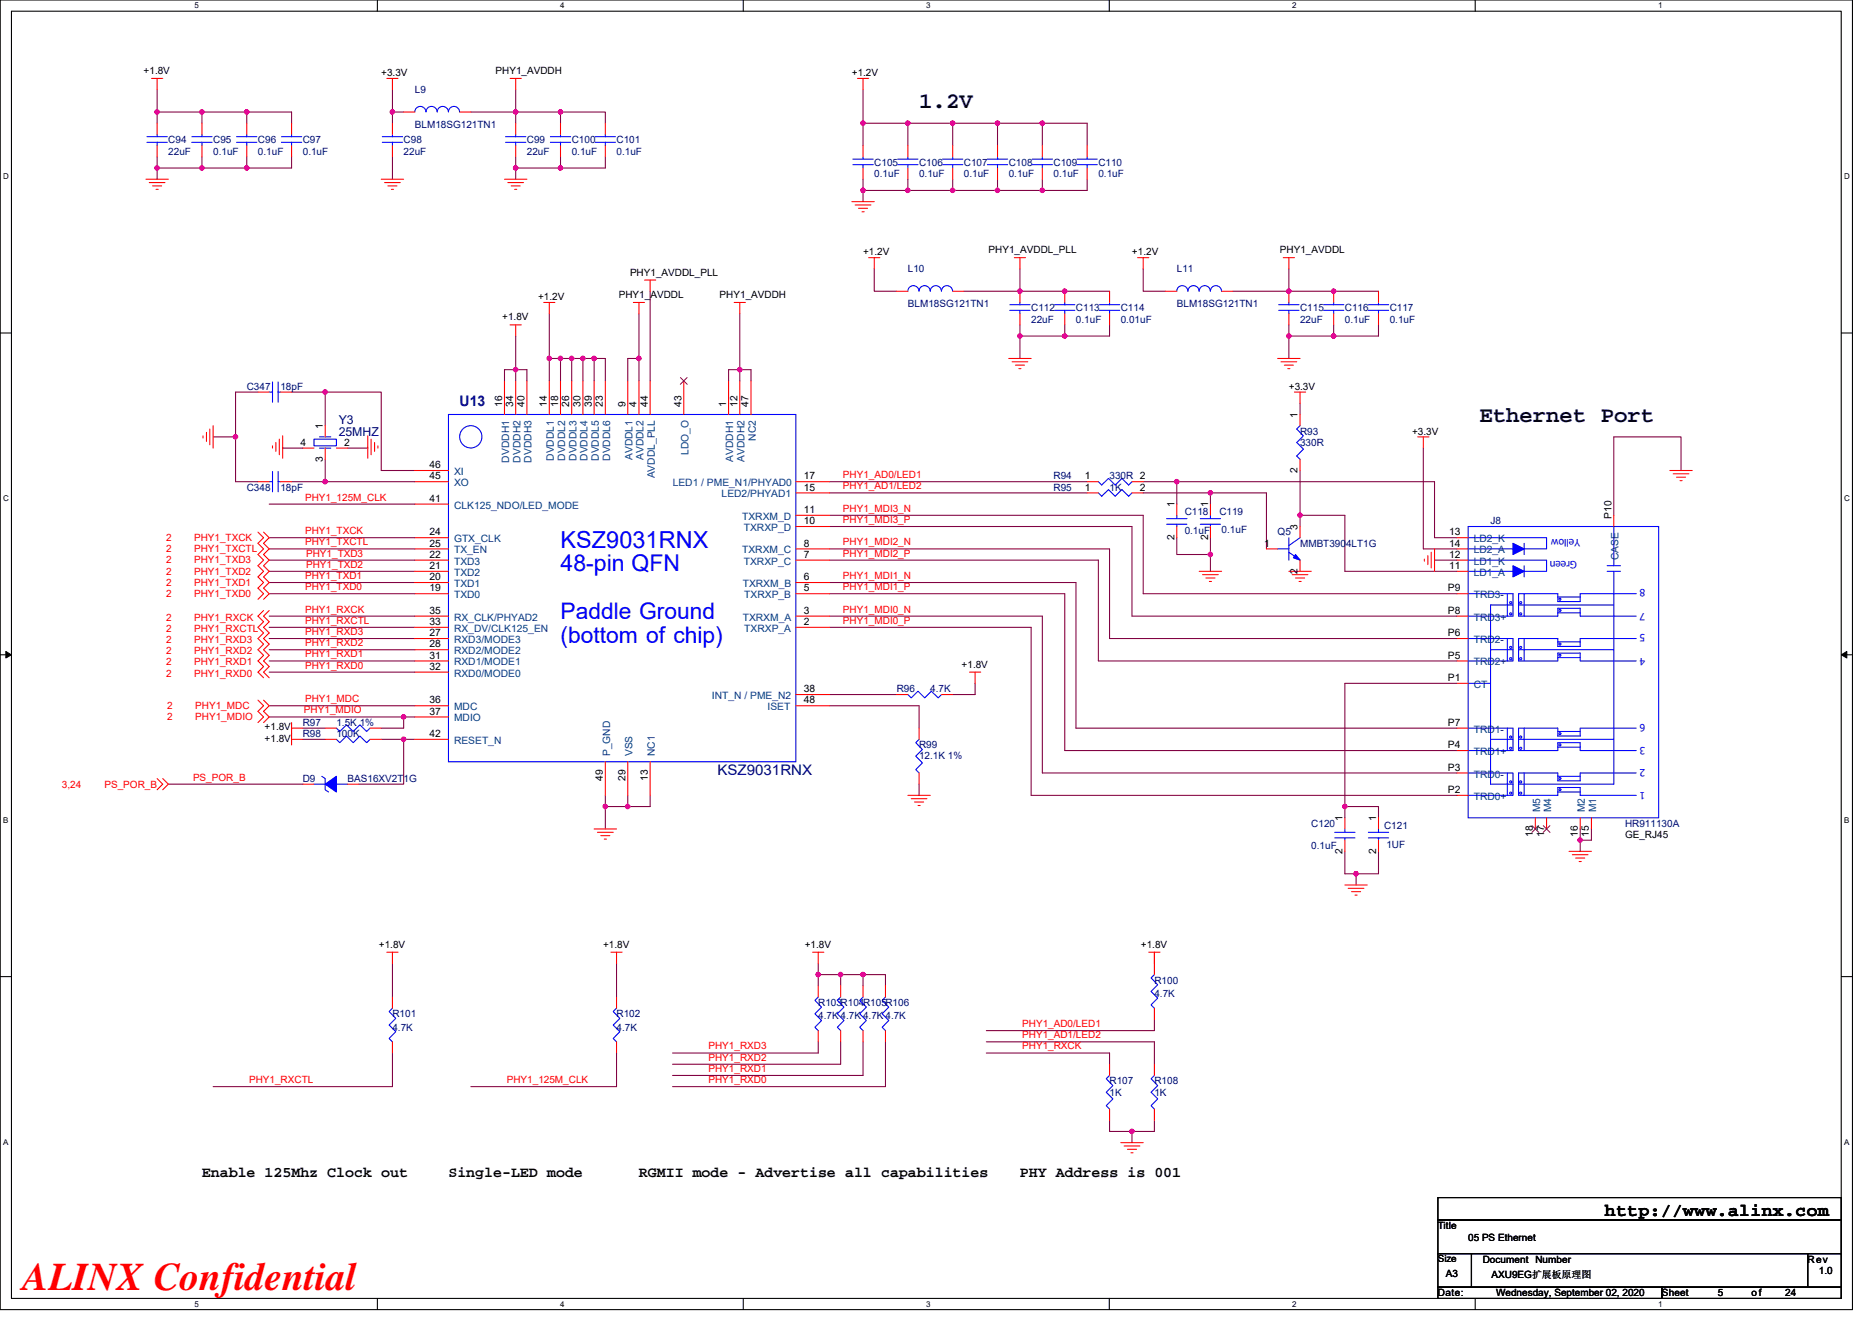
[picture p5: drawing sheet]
<svg xmlns="http://www.w3.org/2000/svg" width="297mm" height="210mm" viewBox="0 0 297 210" stroke-linecap="round" stroke-linejoin="round" font-family="sans-serif">
<path d="M0 0h293.9v207.9h-293.9zM1.8 1.8h290.4v204.3h-290.4z" fill="none" stroke="#000" stroke-width=".17"/>
<g fill="#fff">
<path d="M30.8 .2h.7v1.4h-.7z"/>
<path d="M30.8 206.3h.7v1.4h-.7z"/>
</g>
<path d="M59.9 0v1.8M59.9 206.1v1.8" fill="none" stroke="#000" stroke-width=".17"/>
<g fill="#fff">
<path d="M88.9 .2h.7v1.4h-.7z"/>
<path d="M88.9 206.3h.7v1.4h-.7z"/>
</g>
<path d="M117.9 0v1.8M117.9 206.1v1.8" fill="none" stroke="#000" stroke-width=".17"/>
<g fill="#fff">
<path d="M147 .2h.7v1.4h-.7z"/>
<path d="M147 206.3h.7v1.4h-.7z"/>
</g>
<path d="M176 0v1.8M176 206.1v1.8" fill="none" stroke="#000" stroke-width=".17"/>
<g fill="#fff">
<path d="M205 .2h.7v1.4h-.7z"/>
<path d="M205 206.3h.7v1.4h-.7z"/>
</g>
<path d="M234.1 0v1.8M234.1 206.1v1.8" fill="none" stroke="#000" stroke-width=".17"/>
<g fill="#fff">
<path d="M263.1 .2h.7v1.4h-.7z"/>
<path d="M263.1 206.3h.7v1.4h-.7z"/>
<path d="M.5 27.3h.9v1.4h-.9z"/>
<path d="M292.6 27.3h.9v1.4h-.9z"/>
<path d="M.5 78.4h.9v1.4h-.9z"/>
<path d="M292.6 78.4h.9v1.4h-.9z"/>
</g>
<path d="M0 52.9h1.8M292.2 52.9h1.7" fill="none" stroke="#000" stroke-width=".17"/>
<g fill="#fff">
<path d="M.5 129.5h.8v1.4h-.8z"/>
<path d="M292.6 129.5h.9v1.4h-.9z"/>
</g>
<path d="M0 103.9h1.8M292.2 103.9h1.7" fill="none" stroke="#000" stroke-width=".17"/>
<path d="M.9 103.4l.9 .5-.9 .5zM292.2 103.9l.8-.5v1z" fill="#000" stroke="#000" stroke-width=".16"/>
<g fill="#fff">
<path d="M.5 180.5h.8v1.4h-.8z"/>
<path d="M292.6 180.5h.9v1.4h-.9z"/>
</g>
<path d="M0 155h1.8M292.2 155h1.7M228.2 190.1h64v3.5h-64zM228.2 193.6h64v5.4h-64zM228.2 199h5.3v5.3h-5.3zM233.5 199h53.3v5.3h-53.3zM286.8 199h5.4v5.3h-5.4zM228.2 204.3h35.5v1.8h-35.5zM263.7 204.3h28.5v1.8h-28.5z" fill="none" stroke="#000" stroke-width=".17"/>
<g fill="none" stroke="#800040" stroke-width=".17">
<path d="M24.9 14.2v3.6M24.9 17.8v1.8M24.9 17.8h7.1M32 17.8v1.8M32 17.8h7.2M39.2 17.8v1.8M39.2 17.8h7.1v1.8M62.3 17.8h1.7M62.3 17.8v1.8M62.3 14.2v3.6M74.7 17.8h7.1v1.8M81.8 14.2v3.6h7.1"/>
<path d="M88.9 17.8v1.8M88.9 17.8h7.2v1.8M136.9 14.2v8.9M136.9 19.6h7.2M144.1 19.6h7.1M144.1 19.6v3.5M151.2 19.6v3.5M151.2 19.6h7.1M158.3 19.6v3.5M158.3 19.6h7.1M165.4 19.6v3.5M165.4 19.6h7.1v3.5"/>
<path d="M24.9 24.9v1.8M24.9 26.7v1.7M24.9 26.7h7.1M32 24.9v1.8M32 26.7h7.2M39.2 24.9v1.8M46.3 24.9v1.8h-7.1M62.3 24.9v3.5M81.8 26.7h7.1M81.8 26.7v1.7M81.8 24.9v1.8M88.9 24.9v1.8"/>
<path d="M96.1 24.9v1.8h-7.2M136.9 28.4v1.8M136.9 30.2v1.8M136.9 30.2h7.2M144.1 30.2h7.1M144.1 28.4v1.8M151.2 28.4v1.8M151.2 30.2h7.1M158.3 28.4v1.8M158.3 30.2h7.1M165.4 28.4v1.8M172.5 28.4v1.8h-7.1"/>
<path d="M81.8 53.3v5.4h1.8v1.8M87.2 56.9v3.6M87.2 49.8v7.1M87.2 56.9h1.7M88.9 56.9v3.6M88.9 56.9h1.8v3.6M90.7 56.9h1.8v3.6M92.5 56.9h1.8v3.6M94.3 56.9h1.8v3.6M101.4 49.8v7.1M101.4 56.9h-1.8v3.6M101.4 56.9v3.6"/>
<path d="M103.2 46.2v14.3M117.4 49.8v8.9h1.8v1.8M138.7 42.7v3.5h3.6M152.9 46.2h8.9M161.8 51.6v1.7M161.8 53.3h7.1M161.8 42.7v3.5M161.8 53.3v3.6M161.8 46.2h14.3M168.9 51.6v1.7M176.1 51.6v1.7h-7.2M181.4 42.7v3.5h3.6"/>
<path d="M195.6 46.2h8.9M204.5 53.3v3.6M204.5 46.2h14.2M204.5 53.3h7.1M204.5 42.7v3.5M204.5 51.6v1.7M211.6 51.6v1.7M218.7 51.6v1.7h-7.1M33.8 69.3h3.6M37.4 69.3v7.2h3.5M40.9 62.2h-3.5v7.1M44.8 71v.1h3.2"/>
<path d="M46.3 62.2h5.3M46.3 76.5h5.3M51.6 62.2h8.9v12.5h5.3M51.6 72.9v3.6M51.6 62.2v5.4M51.6 76.5h14.2M58.4 71v.1h-3.2M80 60.5v-1.8h1.8v1.8M115.6 60.5v-1.8h1.8v1.8M131.6 78.2h40.9M131.6 76.5h40.9M181.4 76.5h5.3"/>
<path d="M181.4 78.2h10.7M186.7 76.5h40.9v8.8h3.6M186.7 76.5v3.5M192.1 78.2v1.8M192.1 78.2h8.9v8.9M206.3 64v1.8M206.3 74.7v7.1M225.8 71.1v16h5.4M266.7 74.7v-5.4h-10.6v12.5M42.7 80h23.1M42.7 97.8h23.1M42.7 90.7h23.1"/>
<path d="M42.7 88.9h23.1M42.7 87.1h23.1M42.7 85.3h23.1M42.7 94.2h23.1M42.7 92.5h23.1M42.7 99.6h23.1M131.6 81.8h49.8v12.4h49.8M131.6 87.1h44.5v14.2h55.1M131.6 99.6h32v26.6h67.6M131.6 92.5h39.1v23.1h60.5M131.6 97.8h33.8v24.9h65.8M131.6 83.6h48v14.2h51.6"/>
<path d="M131.6 88.9h42.7v16h56.9M131.6 94.2h37.3v24.9h62.3M186.7 85.3v2.7h5.4M192.1 88v2.7M192.1 85.3v2.7M206.3 81.8h7.1v8.9h17.8M206.3 81.8v1.8M227.6 88.9h3.6M42.7 113.8h21.3M42.7 103.1h23.1M42.7 106.7h23.1M42.7 101.3h23.1"/>
<path d="M42.7 104.9h23.1M42.7 112h23.1M48 117.3h3.6M48 115.6h3.6M60.5 117.3h3.5M64 113.8v1.8h-3.5M64 117.3h1.8M64 113.8h1.8M64 117.3v7.2h-7.1M131.6 110.2h10.7M131.6 112h14.2v3.6M154.7 108.5v1.7h-3.5"/>
<path d="M231.2 108.5h-17.8v19.5M26.7 124.5h21.3M96.1 128v3.6M96.1 126.2v1.8h3.5M99.6 126.2v1.8M103.2 126.2v1.8h-3.6M145.8 124.5v1.7M213.4 135.1v3.6h1.8M213.4 128h5.3v1.8M213.4 128v1.8M215.2 138.7v1.8M218.7 135.1v3.6h-3.5"/>
<path d="M250.7 133.4v1.7M250.7 131.6v1.7M252.5 131.6v1.7h-1.8M62.3 152.9v5.3M97.8 152.9v5.3M129.8 154.7h3.6M129.8 152.9v1.8M129.8 154.7v1.8M133.4 154.7h3.5M133.4 154.7v1.8M136.9 154.7v1.8M136.9 154.7h3.6v1.8"/>
<path d="M183.2 151.1v1.8M62.3 167.1v5.4h-28.5M97.8 167.1v5.4h-23.1M129.8 165.4v1.7h-23.1M133.4 165.4v3.5h-26.7M136.9 165.4v5.3h-30.2M140.5 165.4v7.1h-33.8M156.5 165.4h26.7v3.5M156.5 167.1h19.6v1.8M176.1 177.8v1.8h3.5M179.6 179.6v1.8M183.2 161.8v1.8h-26.7"/>
<path d="M183.2 177.8v1.8h-3.6"/>
</g>
<g fill="#f0f" stroke="#f0f" stroke-width=".17">
<circle cx="81.8" cy="58.7" r=".35"/>
<circle cx="101.4" cy="56.9" r=".35"/>
<circle cx="87.1" cy="56.9" r=".35"/>
<circle cx="94.3" cy="56.9" r=".35"/>
<circle cx="92.5" cy="56.9" r=".35"/>
<circle cx="88.9" cy="56.9" r=".35"/>
<circle cx="90.7" cy="56.9" r=".35"/>
<circle cx="96" cy="128" r=".35"/>
<circle cx="99.6" cy="128" r=".35"/>
<circle cx="24.9" cy="17.8" r=".35"/>
<circle cx="215.2" cy="138.7" r=".35"/>
<circle cx="213.4" cy="128" r=".35"/>
<circle cx="250.7" cy="133.3" r=".35"/>
<circle cx="133.4" cy="154.7" r=".35"/>
<circle cx="129.8" cy="154.7" r=".35"/>
<circle cx="136.9" cy="154.7" r=".35"/>
<circle cx="179.6" cy="179.6" r=".35"/>
<circle cx="64" cy="113.8" r=".35"/>
<circle cx="39.1" cy="26.7" r=".35"/>
<circle cx="32" cy="26.7" r=".35"/>
<circle cx="39.1" cy="17.8" r=".35"/>
<circle cx="32" cy="17.8" r=".35"/>
<circle cx="81.8" cy="17.8" r=".35"/>
<circle cx="88.9" cy="17.8" r=".35"/>
<circle cx="81.8" cy="26.7" r=".35"/>
<circle cx="88.9" cy="26.7" r=".35"/>
<circle cx="136.9" cy="19.5" r=".35"/>
<circle cx="24.9" cy="26.7" r=".35"/>
<circle cx="151.2" cy="19.5" r=".35"/>
<circle cx="144" cy="19.5" r=".35"/>
<circle cx="165.4" cy="19.5" r=".35"/>
<circle cx="136.9" cy="30.2" r=".35"/>
<circle cx="158.3" cy="30.2" r=".35"/>
<circle cx="165.4" cy="30.2" r=".35"/>
<circle cx="117.4" cy="58.7" r=".35"/>
<circle cx="151.2" cy="30.2" r=".35"/>
<circle cx="144" cy="30.2" r=".35"/>
<circle cx="158.3" cy="19.5" r=".35"/>
<circle cx="204.5" cy="46.2" r=".35"/>
<circle cx="211.6" cy="46.2" r=".35"/>
<circle cx="211.6" cy="53.3" r=".35"/>
<circle cx="204.5" cy="53.3" r=".35"/>
<circle cx="168.9" cy="46.2" r=".35"/>
<circle cx="161.8" cy="46.2" r=".35"/>
<circle cx="168.9" cy="53.3" r=".35"/>
<circle cx="161.8" cy="53.3" r=".35"/>
<circle cx="62.3" cy="17.8" r=".35"/>
<circle cx="192.1" cy="78.2" r=".35"/>
<circle cx="186.7" cy="76.4" r=".35"/>
<circle cx="192.1" cy="88" r=".35"/>
<circle cx="206.3" cy="81.8" r=".35"/>
<circle cx="64" cy="117.3" r=".35"/>
<circle cx="51.6" cy="76.4" r=".35"/>
<circle cx="51.6" cy="62.2" r=".35"/>
<circle cx="37.4" cy="69.3" r=".35"/>
</g>
<g fill="none" stroke="#f00" stroke-width=".17">
<path d="M24 12.4h1.8M24.9 12.4v1.8M24.9 19.6v1.7M32 19.6v1.7M39.2 19.6v1.7M46.3 19.6v1.7M61.4 12.4h1.8M62.3 12.4v1.8M62.3 19.6v1.7M64 17.8h1.8M72.9 17.8h1.8M80.9 12.4h1.8"/>
<path d="M81.8 19.6v1.7M81.8 12.4v1.8M88.9 19.6v1.7M96.1 19.6v1.7M136.1 12.4h1.7M136.9 12.4v1.8M23.2 28.4h3.5M23.7 29h2.5M24.2 29.5h1.5M24.8 30.1h.3M24.9 23.1v1.8M32 23.1v1.8"/>
<path d="M39.2 23.1v1.8M46.3 23.1v1.8M60.5 28.4h3.5M61 29h2.5M61.5 29.5h1.5M62.1 30.1h.3M62.3 23.1v1.8M80 28.4h3.6M80.6 29h2.5M81.1 29.5h1.4M81.7 30.1h.3M81.8 23.1v1.8"/>
<path d="M88.9 23.1v1.8M96.1 23.1v1.8M135.2 32h3.5M135.7 32.5h2.5M136.2 33.1h1.5M136.8 33.6h.3M136.9 23.1v1.8M136.9 26.7v1.7M144.1 23.1v1.8M144.1 26.7v1.7M151.2 23.1v1.8M151.2 26.7v1.7"/>
<path d="M158.3 23.1v1.8M158.3 26.7v1.7M165.4 23.1v1.8M165.4 26.7v1.7M172.5 23.1v1.8M172.5 26.7v1.7M80.9 51.6h1.8M81.8 51.6v1.7M86.3 48h1.8M87.2 48v1.8M100.5 48h1.8M101.4 48v1.8"/>
<path d="M102.3 44.4h1.8M103.2 44.4v1.8M116.5 48h1.8M117.4 48v1.8M137.8 40.9h1.8M138.7 40.9v1.8M142.3 46.2h1.8M151.2 46.2h1.7M160.1 56.9h3.5M160.6 57.4h2.5M160.9 40.9h1.8M161.1 58h1.5"/>
<path d="M161.7 58.5h.3M161.8 40.9v1.8M161.8 46.2v1.8M161.8 49.8v1.8M168.9 46.2v1.8M168.9 49.8v1.8M176.1 46.2v1.8M176.1 49.8v1.8M180.5 40.9h1.8M181.4 40.9v1.8M185 46.2h1.7M193.8 46.2h1.8"/>
<path d="M202.7 56.9h3.6M203.3 57.4h2.5M203.6 40.9h1.8M203.8 58h1.4M204.3 58.5h.4M204.5 40.9v1.8M204.5 46.2v1.8M204.5 49.8v1.8M211.6 46.2v1.8M211.6 49.8v1.8M218.7 46.2v1.8M218.7 49.8v1.8"/>
<path d="M32.2 69.2v.3M32.8 68.6v1.5M33.3 68.1v2.5M33.8 67.6v3.5M40.9 76.5h1.8M40.9 62.2h1.8M43.2 70.8v.3M43.8 70.2v1.4M44.3 69.7v2.5M44.5 76.5h1.8M44.5 62.2h1.8M44.8 69.2v3.5"/>
<path d="M48 71.1h1.8M51.6 67.6v1.7M51.6 71.1v1.8M53.4 71.1h1.8M58.4 69.2v3.5M58.9 69.7v2.5M59.4 70.2v1.4M60 70.8v.3M65.8 76.5h5.4M65.8 74.7h5.4M80 60.5v5.3M81.8 60.5v5.3"/>
<path d="M83.6 60.5v5.3M87.2 60.5v5.3M88.9 60.5v5.3M90.7 60.5v5.3M92.5 60.5v5.3M94.3 60.5v5.3M96.1 60.5v5.3M99.6 60.5v5.3M101.4 60.5v5.3M103.2 60.5v5.3M108.5 60.5v5.3M115.6 60.5v5.3"/>
<path d="M117.4 60.5v5.3M119.2 60.5v5.3M126.3 78.2h5.3M126.3 76.5h5.3M172.5 76.5h1.8M172.5 78.2h1.8M179.6 76.5h1.8M179.6 78.2h1.8M205.4 62.2h1.8M206.3 62.2v1.8M206.3 72.9v1.8M206.3 65.8v1.8"/>
<path d="M225 69.3h1.7M225.8 69.3v1.8M265 74.7h3.5M265.5 75.2h2.5M266 75.7h1.5M266.6 76.3h.3M40.9 84.5l.9 .8-.9 .9 .9 .9-.9 .9 .9 .9-.9 .9 .9 .9-.9 .9 .9 .9-.9 .8 .9 .9-.9 .9M41.8 96.9l-.9 .9 .9 .9-.9 .9 .9 .9-.9 .8 .9 .9-.9 .9 .9 .9-.9 .9 .9 .9-.9 .9 .9 .9M41.8 84.5l.9 .8-.9 .9 .9 .9-.9 .9 .9 .9-.9 .9 .9 .9-.9 .9 .9 .9-.9 .8 .9 .9-.9 .9M42.7 96.9l-.9 .9 .9 .9-.9 .9 .9 .9-.9 .8 .9 .9-.9 .9 .9 .9-.9 .9 .9 .9-.9 .9 .9 .9M65.8 94.2h5.4M65.8 92.5h5.4"/>
<path d="M65.8 90.7h5.4M65.8 88.9h5.4M65.8 85.3h5.4M65.8 87.1h5.4M65.8 99.6h5.4M65.8 97.8h5.4M65.8 80h5.4M126.3 99.6h5.3M126.3 97.8h5.3M126.3 94.2h5.3M126.3 92.5h5.3M126.3 88.9h5.3"/>
<path d="M126.3 87.1h5.3M126.3 83.6h5.3M126.3 81.8h5.3M186.7 80v1.8M186.7 83.6v1.7M190.3 90.7h3.5M190.8 91.2h2.5M191.3 91.7h1.5M191.9 92.3h.3M192.1 80v1.8M192.1 83.6v1.7M201 87.1h1.7"/>
<path d="M204.5 90.7h3.6M205 91.2h2.5M205.6 91.7h1.4M206.1 92.3h.4M206.3 88.9v1.8M206.3 83.6v1.7M226 88.7v.4M226.6 88.2v1.4M227.1 87.7v2.4M227.6 87.1v3.6M231.2 97.8h1.8M231.2 94.2h1.8"/>
<path d="M231.2 90.7h1.8M231.2 88.9h1.8M231.2 87.1h1.8M231.2 85.3h1.8M256.1 81.8v1.8M40.9 111.1l.9 .9-.9 .9 .9 .9-.9 .9M41.8 111.1l.9 .9-.9 .9 .9 .9-.9 .9M46.3 115.6h1.7M46.3 114.7v3.5M46.3 117.3h1.7M51.6 115.6h1.8M51.6 117.3h1.8"/>
<path d="M58.7 115.6h1.8M58.7 117.3h1.8M65.8 101.3h5.4M65.8 104.9h5.4M65.8 106.7h5.4M65.8 112h5.4M65.8 113.8h5.4M65.8 117.3h5.4M65.8 103.1h5.4M126.3 110.2h5.3M126.3 112h5.3M142.3 110.2h1.8"/>
<path d="M145.8 115.6v1.7M149.4 110.2h1.8M153.8 106.7h1.8M154.7 106.7v1.8M231.2 119.1h1.8M231.2 115.6h1.8M231.2 104.9h1.8M231.2 101.3h1.8M231.2 108.5h1.8M24.9 123.6l.9 .9-.9 .8M25.8 123.6l.9 .9-.9 .8M48 124.5h1.8"/>
<path d="M55.2 124.5h1.7M94.3 131.6h3.5M94.8 132.1h2.5M95.3 132.6h1.5M95.9 133.2h.3M96.1 120.9v5.3M99.6 120.9v5.3M103.2 120.9v5.3M144.1 126.2h3.5M144.6 126.8h2.5M145.1 127.3h1.5M145.7 127.8h.3"/>
<path d="M145.8 122.7v1.8M213.4 129.8v1.8M213.4 133.3v1.8M218.7 129.8v1.8M218.7 133.3v1.8M231.2 126.2h1.8M231.2 122.7h1.8M243.6 129.8v1.8M245.4 129.8v1.8M249 135.1h3.5M249.5 135.7h2.5M250 136.2h1.5"/>
<path d="M250.6 136.7h.3M250.7 129.8v1.8M252.5 129.8v1.8M61.4 151.1h1.8M62.3 151.1v1.8M62.3 158.2v1.8M96.9 151.1h1.8M97.8 151.1v1.8M97.8 158.2v1.8M128.9 151.1h1.8M129.8 151.1v1.8M129.8 156.5v1.7"/>
<path d="M133.4 156.5v1.7M136.9 156.5v1.7M140.5 156.5v1.7M182.3 151.1h1.8M183.2 151.1v3.6M213.4 140.5h3.6M213.9 141h2.5M214.5 141.5h1.4M215 142.1h.3M62.3 165.4v1.7M97.8 165.4v1.7M129.8 163.6v1.8"/>
<path d="M133.4 163.6v1.8M136.9 163.6v1.8M140.5 163.6v1.8M176.1 176v1.8M176.1 168.9v1.8M183.2 160v1.8M183.2 176v1.8M183.2 168.9v1.8M177.8 181.4h3.6M178.4 181.9h2.5M178.9 182.4h1.4M179.4 183h.4"/>
</g>
<g fill="none" stroke="#00f" stroke-width=".17">
<path d="M69.4 17.8a.89 .89 0 0 0-.9-.9 .89 .89 0 0 0-.9 .9 .88 .88 0 0 0-.9-.9 .88 .88 0 0 0-.9 .9M71.1 17.8a.88 .88 0 0 0-.8-.9 .88 .88 0 0 0-.9 .9M72.9 17.8a.88 .88 0 0 0-.9-.9 .88 .88 0 0 0-.8 .9M23.3 22.6h3.2M23.3 21.7h3.2M24.9 21.3v.4M24.9 22.6v.5M30.4 22.6h3.3M30.4 21.7h3.3M32 21.3v.4M32 22.6v.5M37.5 22.6h3.3"/>
<path d="M37.5 21.7h3.3M39.2 21.3v.4M39.2 22.6v.5M44.7 22.6h3.2M44.7 21.7h3.2M46.3 21.3v.4M46.3 22.6v.5M60.7 22.6h3.2M60.7 21.7h3.2M62.3 21.3v.4M62.3 22.6v.5M80.2 22.6h3.2"/>
<path d="M80.2 21.7h3.2M81.8 21.3v.4M81.8 22.6v.5M87.3 22.6h3.2M87.3 21.7h3.2M88.9 21.3v.4M88.9 22.6v.5M94.4 22.6h3.3M94.4 21.7h3.3M96.1 21.3v.4M96.1 22.6v.5M135.3 26.1h3.3"/>
<path d="M135.3 25.3h3.3M136.9 24.9v.4M136.9 26.1v.6M142.4 26.1h3.3M142.4 25.3h3.3M144.1 24.9v.4M144.1 26.1v.6M149.6 26.1h3.2M149.6 25.3h3.2M151.2 24.9v.4M151.2 26.1v.6M156.7 26.1h3.2"/>
<path d="M156.7 25.3h3.2M158.3 24.9v.4M158.3 26.1v.6M163.8 26.1h3.2M163.8 25.3h3.2M165.4 24.9v.4M165.4 26.1v.6M170.9 26.1h3.2M170.9 25.3h3.2M172.5 24.9v.4M172.5 26.1v.6M144.1 46.2a.88 .88 0 0 1 .8-.9 .88 .88 0 0 1 .9 .9 .89 .89 0 0 1 .9-.9 .89 .89 0 0 1 .9 .9 .89 .89 0 0 1 .9-.9 .89 .89 0 0 1 .9 .9"/>
<path d="M149.4 46.2a.88 .88 0 0 1 .9-.9 .88 .88 0 0 1 .8 .9M160.2 49.3h3.2M160.2 48.4h3.2M161.8 48v.4M161.8 49.3v.5M167.3 49.3h3.3M167.3 48.4h3.3M168.9 48v.4M168.9 49.3v.5M174.5 49.3h3.2M174.5 48.4h3.2M176.1 48v.4"/>
<path d="M176.1 49.3v.5M186.7 46.2a.88 .88 0 0 1 .9-.9 .88 .88 0 0 1 .9 .9 .89 .89 0 0 1 .9-.9 .89 .89 0 0 1 .9 .9M190.3 46.2a.88 .88 0 0 1 .9-.9 .88 .88 0 0 1 .8 .9M192.1 46.2a.88 .88 0 0 1 .8-.9 .88 .88 0 0 1 .9 .9M202.9 49.3h3.2M202.9 48.4h3.2M204.5 48v.4M204.5 49.3v.5M210 49.3h3.2M210 48.4h3.2M211.6 48v.4M211.6 49.3v.5"/>
<path d="M217.1 49.3h3.2M217.1 48.4h3.2M218.7 48v.4M218.7 49.3v.5M42.7 76.5h.5M42.7 62.2h.5M43.2 74.8v3.3M43.2 60.6v3.2M44.1 74.8v3.3M44.1 60.6v3.2M44.1 76.5h.4M44.1 62.2h.4"/>
<path d="M49.8 69.7h3.6v1.1h-3.6zM50.7 69.3h1.8M50.7 71.1h1.8M51.6 71.1h.1M51.6 69.3h.1M71.2 65.8h55.1v55.1h-55.1zM174.3 76.5l.5 .5 1.1-1.1 1.1 1.1 1-1.1 1.1 1.1 .5-.5M174.3 78.2l.5 .6 1.1-1.1 1.1 1.1 1-1.1 1.1 1.1 .5-.6M206.3 67.6l-.5 .5 1 1.1-1 1 1 1.1-1 1.1 .5 .5M185.1 82.3h3.2M185.1 83.2h3.2M186.7 81.8v.5"/>
<path d="M186.7 83.2v.4M190.5 82.3h3.2M190.5 83.2h3.2M192.1 81.8v.5M192.1 83.2v.4M202.7 87.1h1.8M204.5 85.3v3.6M204.5 87.7l1.8 1.2M206.3 85.3l-1.8 1.3M233 88.9h12.4v1.8h-12.4M233 85.3h12.4v1.8h-12.4M233 83.6h30.2v46.2h-30.2z"/>
<path d="M233 94.2h7.1v3.6h-7.1M239.2 94.2v3.6M240.1 96h-3.6v28.5h3.6M241 96h15.1M241.8 94.2v3.6M241.8 89.8v1.8M241.8 86.2v1.8M247.2 97.3h3.5M247.2 94.8h3.5M247.4 95h.2v.2h-.2zM247.4 96.8h.2v.2h-.2zM255 89.8h2.1"/>
<path d="M255 90.7h2.1M256.1 83.6v6.2M256.1 90.7v33.8h-15.1M259.6 94.2h-8.9v1.3h-3.5v-1.3h-6.2v3.6h6.2v-1.3h3.5v1.3h8.9M53.4 115.6l.5 .5 1.1-1.1 1 1.1 1.1-1.1 1.1 1.1 .5-.5M53.4 117.3l.5 .6 1.1-1.1 1 1.1 1.1-1.1 1.1 1.1 .5-.6M144.1 110.2l.5 .6 1.1-1.1 1 1.1 1.1-1.1 1.1 1.1 .5-.6M145.8 117.3l-.5 .6 1.1 1.1-1.1 1 1.1 1.1-1.1 1.1 .5 .5M233 108.5h3.5M233 115.6h7.1v3.5h-7.1M233 101.3h7.1v3.6h-7.1M236.5 117.3h3.6"/>
<path d="M236.5 103.1h3.6M239.2 115.6v3.5M239.2 101.3v3.6M241 117.3h15.1M241 103.1h15.1M241.8 115.6v3.5M241.8 101.3v3.6M247.2 118.6h3.5M247.2 116.1h3.5M247.2 104.4h3.5M247.2 101.9h3.5M247.4 116.3h.2v.3h-.2z"/>
<path d="M247.4 118.1h.2v.2h-.2zM247.4 102.1h.2v.2h-.2zM247.4 103.9h.2v.2h-.2zM259.6 115.6h-8.9v1.2h-3.5v-1.2h-6.2v3.5h6.2v-1.2h3.5v1.2h8.9M259.6 101.3h-8.9v1.3h-3.5v-1.3h-6.2v3.6h6.2v-1.2h3.5v1.2h8.9M49.8 124.5h1.8M51.1 123.2l.5 .4v1.7l.5 .4M53.4 124.5h1.8M211.8 132.1h3.2M211.8 133h3.2M213.4 131.6v.5M213.4 133v.3"/>
<path d="M217.1 132.1h3.2M217.1 133h3.2M218.7 131.6v.5M218.7 133v.3M233 122.7h7.1v3.5h-7.1M239.2 122.7v3.5M241.8 122.7v3.5M247.2 125.7h3.5M247.2 123.2h3.5M247.4 125.2h.2v.2h-.2zM247.4 123.4h.2v.3h-.2zM259.6 122.7h-8.9v1.2h-3.5v-1.2h-6.2v3.5h6.2v-1.2h3.5v1.2h8.9"/>
<path d="M129.8 158.2l-.5 .6 1.1 1.1-1.1 1 1.1 1.1-1.1 1 .5 .6M133.4 158.2l-.5 .6 1 1.1-1 1 1 1.1-1 1 .5 .6M136.9 158.2l-.5 .6 1.1 1.1-1.1 1 1.1 1.1-1.1 1 .5 .6M140.5 158.2l-.5 .6 1 1.1-1 1 1 1.1-1 1 .5 .6M183.2 154.7l-.6 .5 1.1 1.1-1.1 1.1 1.1 1-1.1 1.1 .6 .5M62.3 160l-.6 .5 1.1 1.1-1.1 1.1 1.1 1-1.1 1.1 .6 .6M97.8 160l-.5 .5 1.1 1.1-1.1 1.1 1.1 1-1.1 1.1 .5 .6M176.1 170.7l-.6 .5 1.1 1.1-1.1 1.1 1.1 1-1.1 1.1 .6 .5M183.2 170.7l-.6 .5 1.1 1.1-1.1 1.1 1.1 1-1.1 1.1 .6 .5"/>
<circle cx="74.7" cy="69.3" r="1.77"/>
<circle cx="239.7" cy="97.4" r=".17"/>
<circle cx="239.7" cy="95.7" r=".17"/>
<circle cx="241.3" cy="95.7" r=".17"/>
<circle cx="241.3" cy="97.4" r=".17"/>
<circle cx="239.7" cy="104.5" r=".17"/>
<circle cx="239.7" cy="117" r=".17"/>
<circle cx="239.7" cy="118.8" r=".17"/>
<circle cx="239.7" cy="102.8" r=".17"/>
<circle cx="241.3" cy="117" r=".17"/>
<circle cx="241.3" cy="102.8" r=".17"/>
<circle cx="241.3" cy="104.5" r=".17"/>
<circle cx="241.3" cy="118.8" r=".17"/>
<circle cx="239.7" cy="125.9" r=".17"/>
<circle cx="239.7" cy="124.1" r=".17"/>
<circle cx="241.3" cy="125.9" r=".17"/>
<circle cx="241.3" cy="124.1" r=".17"/>
</g>
<g fill="#00f" stroke="#00f" stroke-width=".17">
<path d="M51.6 124.5l1.8-1.3v2.5z" fill-rule="evenodd"/>
<path d="M205.6 88l.7 .9-1.1-.4z" fill-rule="evenodd"/>
<path d="M240.1 89.8l1.7 .9-1.7 .9z" fill-rule="evenodd"/>
<path d="M240.1 86.2l1.7 .9-1.7 .9z" fill-rule="evenodd"/>
</g>
<path d="M108 59.9l1 1.1M109 59.9l-1.1 1.1M243.1 131l1.1 1.1M244.2 131l-1.1 1.1M244.9 131l1.1 1.1M245.9 131l-1 1.1" fill="none" stroke="#804000" stroke-width=".16"/>
<text font-size="6.2" fill="#f00" x="3.6" y="204.7">ALINX Confidential</text>
<g font-size="3.7" fill="#00f">
<text x="88.9" y="86.9">KSZ9031RNX</text>
<text x="88.9" y="90.7">48-pin QFN</text>
</g>
<g font-size="3.6" fill="#00f">
<text x="88.9" y="98.2">Paddle Ground</text>
<text x="88.9" y="102">(bottom of chip)</text>
</g>
<g font-size="3.5" fill="#000040">
<text x="145.8" y="17.2">1.2V</text>
<text x="234.7" y="67">Ethernet Port</text>
</g>
<text font-size="2.8" x="254.7" y="193">http://www.alinx.com</text>
<g font-size="2.4">
<text x="32" y="186.9">Enable 125Mhz Clock out</text>
<text x="71.2" y="186.9">Single-LED mode</text>
<text x="101.4" y="186.9">RGMII mode - Advertise all capabilities</text>
<text x="161.8" y="186.9">PHY Address is 001</text>
</g>
<g font-size="2.3" fill="#000080">
<text x="72.9" y="64.4">U13</text>
<text x="113.8" y="123">KSZ9031RNX</text>
</g>
<g font-size="1.9" fill="#000080">
<text x="53.7" y="67.4">Y3</text>
<text x="53.7" y="69.2">25MHZ</text>
</g>
<g font-size="1.6">
<text x="22.8" y="11.7">+1.8V</text>
<text x="78.6" y="11.7">PHY1_AVDDH</text>
<text x="60.5" y="12.1">+3.3V</text>
<text x="135.2" y="12.1">+1.2V</text>
<text x="136.9" y="40.5">+1.2V</text>
<text x="156.9" y="40.2">PHY1_AVDDL_PLL</text>
<text x="179.6" y="40.5">+1.2V</text>
<text x="203.1" y="40.2">PHY1_AVDDL</text>
<text x="85.4" y="47.6">+1.2V</text>
<text x="98.2" y="47.3">PHY1_AVDDL</text>
<text x="100" y="43.7">PHY1_AVDDL_PLL</text>
<text x="114.2" y="47.3">PHY1_AVDDH</text>
<text x="79.7" y="50.8">+1.8V</text>
<text x="79.7" y="64.5" transform="rotate(-90 79.7 64.5)">16</text>
<text x="81.4" y="64.5" transform="rotate(-90 81.4 64.5)">34</text>
<text x="83.2" y="64.5" transform="rotate(-90 83.2 64.5)">40</text>
<text x="86.8" y="64.5" transform="rotate(-90 86.8 64.5)">14</text>
<text x="88.6" y="64.5" transform="rotate(-90 88.6 64.5)">18</text>
<text x="90.3" y="64.5" transform="rotate(-90 90.3 64.5)">26</text>
<text x="92.1" y="64.5" transform="rotate(-90 92.1 64.5)">30</text>
<text x="93.9" y="64.5" transform="rotate(-90 93.9 64.5)">39</text>
<text x="95.7" y="64.5" transform="rotate(-90 95.7 64.5)">23</text>
<text x="99.2" y="64.5" transform="rotate(-90 99.2 64.5)">9</text>
<text x="101" y="64.5" transform="rotate(-90 101 64.5)">4</text>
<text x="102.8" y="64.5" transform="rotate(-90 102.8 64.5)">44</text>
<text x="108.1" y="64.5" transform="rotate(-90 108.1 64.5)">43</text>
<text x="115.2" y="64.5" transform="rotate(-90 115.2 64.5)">1</text>
<text x="117" y="64.5" transform="rotate(-90 117 64.5)">12</text>
<text x="118.8" y="64.5" transform="rotate(-90 118.8 64.5)">47</text>
<text x="204.5" y="61.9">+3.3V</text>
<text x="47.7" y="70.7">4</text>
<text x="51.2" y="68.1" transform="rotate(-90 51.2 68.1)">1</text>
<text x="54.6" y="70.7">2</text>
<text x="205.9" y="66.3" transform="rotate(-90 205.9 66.3)">1</text>
<text x="224.1" y="69">+3.3V</text>
<text x="51.2" y="73.3" transform="rotate(-90 51.2 73.3)">3</text>
<text x="68.1" y="76.1">45</text>
<text x="68.1" y="74.3">46</text>
<text x="127.5" y="77.9">15</text>
<text x="127.5" y="76.1">17</text>
<text x="172.1" y="76.1">1</text>
<text x="172.1" y="77.9">1</text>
<text x="180.9" y="77.9">2</text>
<text x="205.9" y="75.1" transform="rotate(-90 205.9 75.1)">2</text>
<text x="68.1" y="79.6">41</text>
<text x="127.5" y="83.2">10</text>
<text x="127.5" y="81.4">11</text>
<text x="186.3" y="80.5" transform="rotate(-90 186.3 80.5)">1</text>
<text x="191.7" y="80.5" transform="rotate(-90 191.7 80.5)">1</text>
<text x="255.7" y="82.3" transform="rotate(-90 255.7 82.3)">P10</text>
<text x="68.1" y="88.5">22</text>
<text x="68.1" y="85">24</text>
<text x="68.1" y="86.7">25</text>
<text x="127.5" y="88.5">7</text>
<text x="127.5" y="86.7">8</text>
<text x="186.3" y="85.7" transform="rotate(-90 186.3 85.7)">2</text>
<text x="191.7" y="85.7" transform="rotate(-90 191.7 85.7)">2</text>
<text x="200.6" y="86.7">1</text>
<text x="205.9" y="84.1" transform="rotate(-90 205.9 84.1)">3</text>
<text x="229.9" y="88.5">12</text>
<text x="229.9" y="86.7">14</text>
<text x="229.9" y="85">13</text>
<text x="68.1" y="93.9">19</text>
<text x="68.1" y="92.1">20</text>
<text x="68.1" y="90.3">21</text>
<text x="127.5" y="93.9">5</text>
<text x="127.5" y="92.1">6</text>
<text x="205.9" y="91.1" transform="rotate(-90 205.9 91.1)">2</text>
<text x="229.7" y="93.9">P9</text>
<text x="229.9" y="90.3">11</text>
<text x="68.1" y="101">27</text>
<text x="68.1" y="99.2">33</text>
<text x="68.1" y="97.4">35</text>
<text x="127.5" y="99.2">2</text>
<text x="127.5" y="97.4">3</text>
<text x="229.7" y="101">P6</text>
<text x="229.7" y="97.4">P8</text>
<text x="68.1" y="104.5">31</text>
<text x="68.1" y="106.3">32</text>
<text x="68.1" y="102.7">28</text>
<text x="152.6" y="106">+1.8V</text>
<text x="229.7" y="104.5">P5</text>
<text x="68.1" y="111.6">36</text>
<text x="68.1" y="113.4">37</text>
<text x="127.5" y="111.6">48</text>
<text x="127.5" y="109.9">38</text>
<text x="229.7" y="108.1">P1</text>
<text x="42" y="115.9">+1.8V</text>
<text x="42" y="117.7">+1.8V</text>
<text x="68.1" y="117">42</text>
<text x="229.7" y="118.7">P4</text>
<text x="229.7" y="115.2">P7</text>
<text x="95.7" y="124" transform="rotate(-90 95.7 124)">49</text>
<text x="99.2" y="124" transform="rotate(-90 99.2 124)">29</text>
<text x="102.8" y="124" transform="rotate(-90 102.8 124)">13</text>
<text x="229.7" y="125.9">P2</text>
<text x="229.7" y="122.3">P3</text>
<text x="213" y="130.3" transform="rotate(-90 213 130.3)">1</text>
<text x="218.4" y="130.3" transform="rotate(-90 218.4 130.3)">1</text>
<text x="213" y="135.5" transform="rotate(-90 213 135.5)">2</text>
<text x="218.4" y="135.5" transform="rotate(-90 218.4 135.5)">2</text>
<text x="243.2" y="132.9" transform="rotate(-90 243.2 132.9)">18</text>
<text x="245" y="132.9" transform="rotate(-90 245 132.9)">17</text>
<text x="250.4" y="132.9" transform="rotate(-90 250.4 132.9)">16</text>
<text x="252.1" y="132.9" transform="rotate(-90 252.1 132.9)">15</text>
<text x="257.8" y="133">GE_RJ45</text>
<text x="60.1" y="150.4">+1.8V</text>
<text x="95.7" y="150.4">+1.8V</text>
<text x="127.7" y="150.4">+1.8V</text>
<text x="181" y="150.4">+1.8V</text>
<text x="228.2" y="195.1">Title</text>
<text x="233" y="197">05 PS Ethernet</text>
<text x="228.2" y="200.4">Size</text>
<text x="229.4" y="202.7">A3</text>
<text x="235.3" y="200.4">Document Number</text>
<text x="236.7" y="202.9">AXU9EG扩展板原理图</text>
<text x="286.8" y="200.4">Rev</text>
<text x="288.6" y="202.2">1.0</text>
<text x="228.2" y="205.7">Date:</text>
<text x="237.4" y="205.7">Wednesday, September 02, 2020</text>
<text x="263.7" y="205.7">Sheet</text>
<text x="272.6" y="205.7">5</text>
<text x="277.9" y="205.7">of</text>
<text x="283.3" y="205.7">24</text>
</g>
<g font-size="1.6" fill="#000080">
<text x="65.8" y="14.8">L9</text>
<text x="26.7" y="22.8">C94</text>
<text x="33.8" y="22.8">C95</text>
<text x="40.9" y="22.8">C96</text>
<text x="48" y="22.8">C97</text>
<text x="64" y="22.8">C98</text>
<text x="65.8" y="20.3">BLM18SG121TN1</text>
<text x="83.6" y="22.8">C99</text>
<text x="90.7" y="22.8">C100</text>
<text x="97.8" y="22.8">C101</text>
<text x="26.7" y="24.5">22uF</text>
<text x="33.8" y="24.5">0.1uF</text>
<text x="40.9" y="24.5">0.1uF</text>
<text x="48" y="24.5">0.1uF</text>
<text x="64" y="24.5">22uF</text>
<text x="83.6" y="24.5">22uF</text>
<text x="90.7" y="24.5">0.1uF</text>
<text x="97.8" y="24.5">0.1uF</text>
<text x="138.7" y="26.3">C105</text>
<text x="138.7" y="28.1">0.1uF</text>
<text x="145.8" y="26.3">C106</text>
<text x="145.8" y="28.1">0.1uF</text>
<text x="152.9" y="26.3">C107</text>
<text x="152.9" y="28.1">0.1uF</text>
<text x="160.1" y="26.3">C108</text>
<text x="160.1" y="28.1">0.1uF</text>
<text x="167.2" y="26.3">C109</text>
<text x="167.2" y="28.1">0.1uF</text>
<text x="174.3" y="26.3">C110</text>
<text x="174.3" y="28.1">0.1uF</text>
<text x="144.1" y="43.2">L10</text>
<text x="186.7" y="43.2">L11</text>
<text x="144.1" y="48.7">BLM18SG121TN1</text>
<text x="163.6" y="49.4">C112</text>
<text x="163.6" y="51.2">22uF</text>
<text x="170.7" y="49.4">C113</text>
<text x="170.7" y="51.2">0.1uF</text>
<text x="177.8" y="49.4">C114</text>
<text x="177.8" y="51.2">0.01uF</text>
<text x="186.7" y="48.7">BLM18SG121TN1</text>
<text x="206.3" y="49.4">C115</text>
<text x="206.3" y="51.2">22uF</text>
<text x="213.4" y="49.4">C116</text>
<text x="213.4" y="51.2">0.1uF</text>
<text x="220.5" y="49.4">C117</text>
<text x="220.5" y="51.2">0.1uF</text>
<text x="39.2" y="61.9">C347</text>
<text x="44.5" y="61.9">18pF</text>
<text x="206.3" y="69">R93</text>
<text x="206.3" y="70.8">330R</text>
<text x="39.2" y="77.9">C348</text>
<text x="44.5" y="77.9">18pF</text>
<text x="167.2" y="76.1">R94</text>
<text x="167.2" y="77.9">R95</text>
<text x="176.1" y="76.1">330R 2</text>
<text x="176.1" y="77.9">1K</text>
<text x="188" y="81.8">C118</text>
<text x="193.5" y="81.8">C119</text>
<text x="236.5" y="83.2">J8</text>
<text x="188" y="84.8">0.1uF</text>
<text x="193.8" y="84.6">0.1uF</text>
<text x="202.7" y="85">Q5</text>
<text x="206.3" y="86.8">MMBT3904LT1G</text>
<text x="142.3" y="109.9">R96</text>
<text x="147.6" y="109.9">4.7K</text>
<text x="48" y="115.2">R97</text>
<text x="48" y="117">R98</text>
<text x="53.4" y="115.2">1.5K 1%</text>
<text x="53.4" y="117">100K</text>
<text x="145.8" y="118.8">R99</text>
<text x="48" y="124.1">D9</text>
<text x="55.2" y="124.1">BAS16XV2T1G</text>
<text x="145.8" y="120.5">12.1K 1%</text>
<text x="208.1" y="131.2">C120</text>
<text x="219.6" y="131.6">C121</text>
<text x="257.8" y="131.2">HR911130A</text>
<text x="208.1" y="134.8">0.1uF</text>
<text x="220" y="134.6">1UF</text>
<text x="62.3" y="161.4">R101</text>
<text x="97.8" y="161.4">R102</text>
<text x="129.8" y="159.7">R103R104R105R106</text>
<text x="129.8" y="161.8">4.7K 4.7K 4.7K 4.7K</text>
<text x="183.2" y="156.1">R100</text>
<text x="183.2" y="158.2">4.7K</text>
<text x="62.3" y="163.6">4.7K</text>
<text x="97.8" y="163.6">4.7K</text>
<text x="176.1" y="172.1">R107</text>
<text x="176.1" y="173.9">1K</text>
<text x="183.2" y="172.1">R108</text>
<text x="183.2" y="173.9">1K</text>
</g>
<g font-size="1.6" fill="#004080">
<text x="119.9" y="70" transform="rotate(-90 119.9 70)">NC2</text>
<text x="72" y="77.2">XO</text>
<text x="72" y="75.4">XI</text>
<text x="80.8" y="73.4" transform="rotate(-90 80.8 73.4)">DVDDH1</text>
<text x="82.6" y="73.4" transform="rotate(-90 82.6 73.4)">DVDDH2</text>
<text x="84.3" y="73.4" transform="rotate(-90 84.3 73.4)">DVDDH3</text>
<text x="87.9" y="73.1" transform="rotate(-90 87.9 73.1)">DVDDL1</text>
<text x="89.7" y="73.1" transform="rotate(-90 89.7 73.1)">DVDDL2</text>
<text x="91.5" y="73.1" transform="rotate(-90 91.5 73.1)">DVDDL3</text>
<text x="93.2" y="73.1" transform="rotate(-90 93.2 73.1)">DVDDL4</text>
<text x="95" y="73.1" transform="rotate(-90 95 73.1)">DVDDL5</text>
<text x="96.8" y="73.1" transform="rotate(-90 96.8 73.1)">DVDDL6</text>
<text x="100.3" y="73" transform="rotate(-90 100.3 73)">AVDDL1</text>
<text x="102.1" y="73" transform="rotate(-90 102.1 73)">AVDDL2</text>
<text x="103.9" y="75.9" transform="rotate(-90 103.9 75.9)">AVDDL_PLL</text>
<text x="106.7" y="77.2">LED1 / PME_N1/PHYAD0</text>
<text x="109.2" y="72.2" transform="rotate(-90 109.2 72.2)">LDO_O</text>
<text x="116.3" y="73.3" transform="rotate(-90 116.3 73.3)">AVDDH1</text>
<text x="118.1" y="73.3" transform="rotate(-90 118.1 73.3)">AVDDH2</text>
<text x="72" y="80.7">CLK125_NDO/LED_MODE</text>
<text x="114.5" y="79">LED2/PHYAD1</text>
<text x="117.8" y="82.5">TXRXM_D</text>
<text x="72" y="89.6">TXD3</text>
<text x="72" y="86.1">GTX_CLK</text>
<text x="72" y="87.8">TX_EN</text>
<text x="117.8" y="87.8">TXRXM_C</text>
<text x="118" y="89.6">TXRXP_C</text>
<text x="118" y="84.3">TXRXP_D</text>
<text x="233.8" y="89.6">LD1_K</text>
<text x="233.8" y="87.8">LD2_A</text>
<text x="233.8" y="86.1">LD2_K</text>
<text x="256.8" y="88.9" transform="rotate(-90 256.8 88.9)">CASE</text>
<text x="72" y="95">TXD0</text>
<text x="72" y="93.2">TXD1</text>
<text x="72" y="91.4">TXD2</text>
<text x="117.9" y="93.2">TXRXM_B</text>
<text x="118.1" y="95">TXRXP_B</text>
<text x="233.8" y="95">TRD3-</text>
<text x="233.8" y="91.4">LD1_A</text>
<text x="72" y="100.3">RX_DV/CLK125_EN</text>
<text x="72" y="98.5">RX_CLK/PHYAD2</text>
<text x="117.9" y="98.5">TXRXM_A</text>
<text x="118.1" y="100.3">TXRXP_A</text>
<text x="233.8" y="98.5">TRD3+</text>
<text x="72" y="102.1">RXD3/MODE3</text>
<text x="72" y="105.6">RXD1/MODE1</text>
<text x="72" y="107.4">RXD0/MODE0</text>
<text x="72" y="103.8">RXD2/MODE2</text>
<text x="233.8" y="105.6">TRD2+</text>
<text x="233.8" y="102.1">TRD2-</text>
<text x="72" y="112.7">MDC</text>
<text x="113" y="111">INT_N / PME_N2</text>
<text x="121.8" y="112.7">ISET</text>
<text x="233.8" y="109.2">CT</text>
<text x="72" y="114.5">MDIO</text>
<text x="72" y="118.1">RESET_N</text>
<text x="233.8" y="119.8">TRD1+</text>
<text x="233.8" y="116.3">TRD1-</text>
<text x="96.8" y="120" transform="rotate(-90 96.8 120)">P_GND</text>
<text x="100.3" y="120" transform="rotate(-90 100.3 120)">VSS</text>
<text x="103.9" y="120" transform="rotate(-90 103.9 120)">NC1</text>
<text x="233.8" y="123.4">TRD0-</text>
<text x="233.8" y="127">TRD0+</text>
<text x="244.4" y="128.9" transform="rotate(-90 244.4 128.9)">M5</text>
<text x="246.1" y="128.9" transform="rotate(-90 246.1 128.9)">M4</text>
<text x="251.5" y="128.9" transform="rotate(-90 251.5 128.9)">M2</text>
<text x="253.3" y="128.9" transform="rotate(-90 253.3 128.9)">M1</text>
</g>
<g font-size="1.6" fill="#f00">
<text x="133.7" y="77.7">PHY1_AD1/LED2</text>
<text x="133.7" y="75.9">PHY1_AD0/LED1</text>
<text x="48.4" y="79.4">PHY1_125M_CLK</text>
<text x="133.7" y="83">PHY1_MDI3_P</text>
<text x="133.7" y="81.2">PHY1_MDI3_N</text>
<text x="26.3" y="87.7">2</text>
<text x="26.3" y="89.4">2</text>
<text x="26.3" y="85.9">2</text>
<text x="30.8" y="87.7">PHY1_TXCTL</text>
<text x="30.8" y="89.4">PHY1_TXD3</text>
<text x="30.8" y="85.9">PHY1_TXCK</text>
<text x="48.4" y="86.6">PHY1_TXCTL</text>
<text x="48.4" y="84.8">PHY1_TXCK</text>
<text x="48.6" y="88.3">PHY1_TXD3</text>
<text x="133.7" y="86.6">PHY1_MDI2_N</text>
<text x="133.7" y="88.3">PHY1_MDI2_P</text>
<text x="26.3" y="91.2">2</text>
<text x="26.3" y="93">2</text>
<text x="26.3" y="94.8">2</text>
<text x="30.8" y="91.2">PHY1_TXD2</text>
<text x="30.8" y="93">PHY1_TXD1</text>
<text x="30.8" y="94.8">PHY1_TXD0</text>
<text x="48.4" y="93.7">PHY1_TXD0</text>
<text x="48.4" y="91.9">PHY1_TXD1</text>
<text x="48.6" y="90.1">PHY1_TXD2</text>
<text x="133.7" y="93.7">PHY1_MDI1_P</text>
<text x="133.7" y="91.9">PHY1_MDI1_N</text>
<text x="26.3" y="100.3">2</text>
<text x="26.3" y="98.5">2</text>
<text x="30.8" y="100.3">PHY1_RXCTL</text>
<text x="30.8" y="98.5">PHY1_RXCK</text>
<text x="48.4" y="99">PHY1_RXCTL</text>
<text x="48.4" y="100.8">PHY1_RXD3</text>
<text x="48.4" y="97.2">PHY1_RXCK</text>
<text x="133.7" y="99">PHY1_MDI0_P</text>
<text x="133.7" y="97.2">PHY1_MDI0_N</text>
<text x="26.3" y="107.4">2</text>
<text x="26.3" y="102">2</text>
<text x="26.3" y="103.8">2</text>
<text x="26.3" y="105.6">2</text>
<text x="30.8" y="107.4">PHY1_RXD0</text>
<text x="30.8" y="102">PHY1_RXD3</text>
<text x="30.8" y="103.8">PHY1_RXD2</text>
<text x="30.8" y="105.6">PHY1_RXD1</text>
<text x="48.4" y="106.1">PHY1_RXD0</text>
<text x="48.4" y="102.6">PHY1_RXD2</text>
<text x="48.4" y="104.3">PHY1_RXD1</text>
<text x="26.5" y="112.5">2</text>
<text x="31" y="112.5">PHY1_MDC</text>
<text x="48.2" y="113.2">PHY1_MDIO</text>
<text x="48.4" y="111.4">PHY1_MDC</text>
<text x="26.5" y="114.3">2</text>
<text x="31" y="114.3">PHY1_MDIO</text>
<text x="9.8" y="125">3,24</text>
<text x="16.6" y="125">PS_POR_B</text>
<text x="30.6" y="123.9">PS_POR_B</text>
<text x="112.4" y="166.6">PHY1_RXD3</text>
<text x="162.2" y="163">PHY1_AD0/LED1</text>
<text x="162.2" y="164.8">PHY1_AD1/LED2</text>
<text x="162.2" y="166.6">PHY1_RXCK</text>
<text x="39.5" y="171.9">PHY1_RXCTL</text>
<text x="80.4" y="171.9">PHY1_125M_CLK</text>
<text x="112.4" y="171.9">PHY1_RXD0</text>
<text x="112.4" y="168.3">PHY1_RXD2</text>
<text x="112.4" y="170.1">PHY1_RXD1</text>
</g>
<g font-size="1.6" fill="#00f">
<text x="250.2" y="89.1" transform="rotate(180 250.2 89.1)">Green</text>
<text x="250.7" y="85.5" transform="rotate(180 250.7 85.5)">Yellow</text>
<text x="261" y="93.5" transform="rotate(180 261 93.5)">8</text>
<text x="261" y="100.6" transform="rotate(180 261 100.6)">5</text>
<text x="261" y="97.3" transform="rotate(180 261 97.3)">7</text>
<text x="261" y="104.4" transform="rotate(180 261 104.4)">4</text>
<text x="261" y="114.9" transform="rotate(180 261 114.9)">6</text>
<text x="261" y="118.6" transform="rotate(180 261 118.6)">3</text>
<text x="261" y="125.7" transform="rotate(180 261 125.7)">1</text>
<text x="261" y="122" transform="rotate(180 261 122)">2</text>
</g>
<g font-size="1.3">
<text x="30.8" y="1.3">5</text>
<text x="88.9" y="1.3">4</text>
<text x="147" y="1.3">3</text>
<text x="205" y="1.3">2</text>
<text x="263.1" y="1.3">1</text>
<text x=".5" y="28.4">D</text>
<text x="292.6" y="28.4">D</text>
<text x=".5" y="79.5">C</text>
<text x="292.6" y="79.5">C</text>
<text x=".5" y="130.6">B</text>
<text x="292.6" y="130.6">B</text>
<text x=".5" y="181.7">A</text>
<text x="292.6" y="181.7">A</text>
<text x="30.8" y="207.4">5</text>
<text x="88.9" y="207.4">4</text>
<text x="147" y="207.4">3</text>
<text x="205" y="207.4">2</text>
<text x="263.1" y="207.4">1</text>
</g>
</svg>
